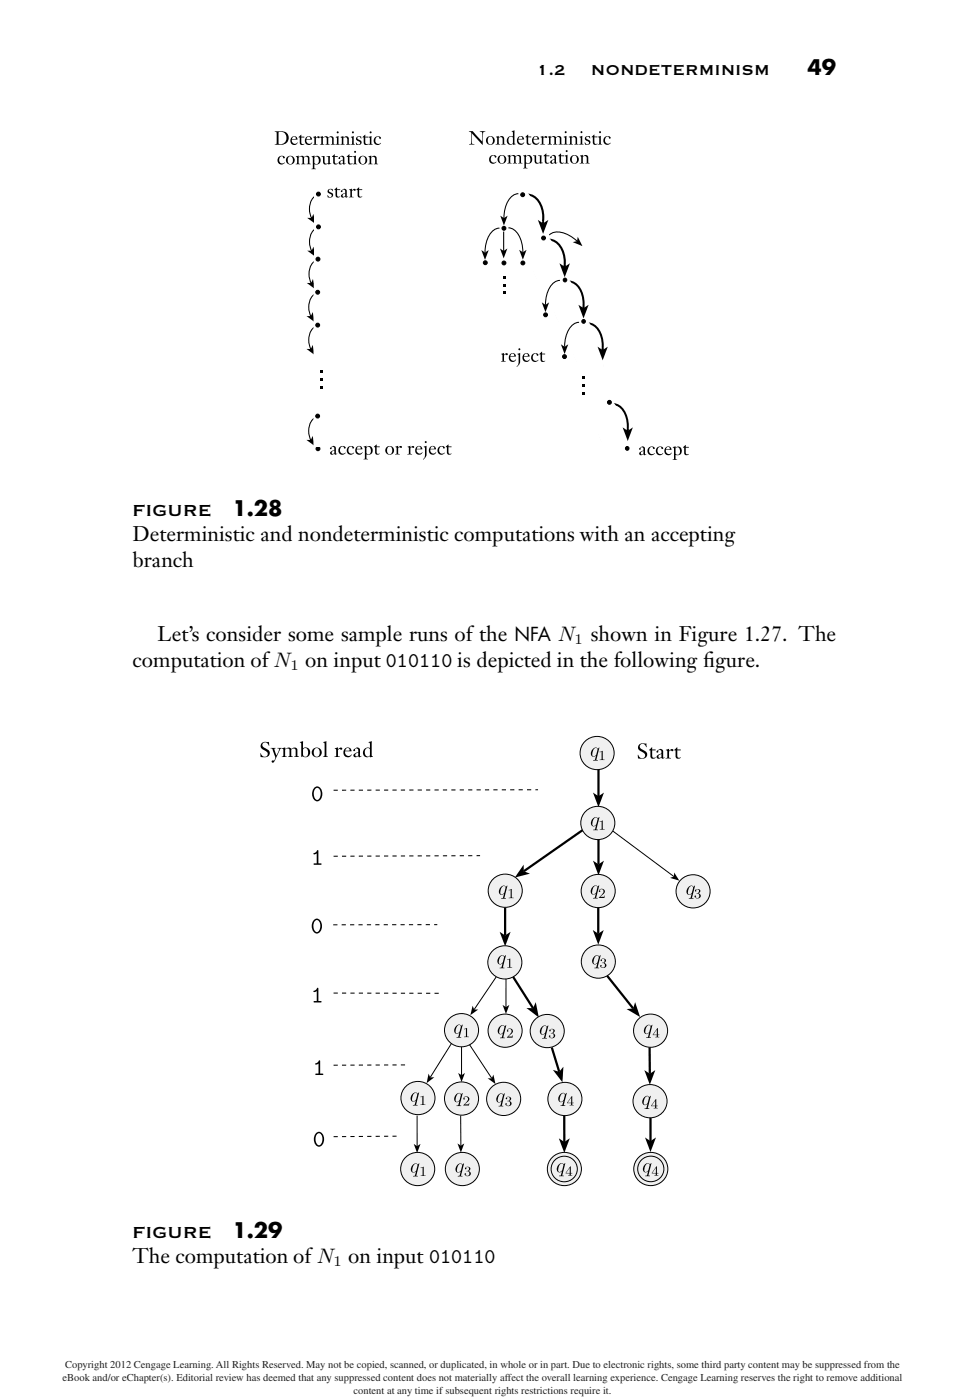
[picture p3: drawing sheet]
<svg xmlns="http://www.w3.org/2000/svg" width="162mm" height="235mm" viewBox="0 0 162 235" stroke-linecap="round" stroke-linejoin="round" font-family="sans-serif">
<path d="M52.2 36.5l.1 .1M52.6 33.1a1.16 1.16 0 0 1 1.2-.2 1.16 1.16 0 0 1 .7 1 2.91 2.91 0 0 1-.8 3.4 1.21 1.21 0 0 1-1.6-1.1 3.2 3.2 0 0 1 .5-3.1z" fill="none" stroke="#000" stroke-width=".18"/>
<path d="M51.5 36.6h.8l.3-.7 .4 1.7z" fill-rule="evenodd" fill="#000"/>
<path d="M52.8 32.7h2v4.9h-2z" fill="#fff"/>
<path d="M52.8 32.7h2v4.9h-2z" fill="none" stroke="#fff" stroke-width=".18"/>
<circle cx="53.4" cy="32.6" r=".32" fill="#000"/>
<g fill="none" stroke="#000" stroke-width=".18">
<path d="M52.6 38.6a1.16 1.16 0 0 1 1.2-.2 1.16 1.16 0 0 1 .7 1 2.91 2.91 0 0 1-.8 3.4 1.21 1.21 0 0 1-1.6-1.1 3.2 3.2 0 0 1 .5-3.1zM52.2 42l.1 .1"/>
<circle cx="53.4" cy="32.6" r=".32"/>
</g>
<path d="M51.6 42.1h.7l.3-.7 .4 1.7z" fill-rule="evenodd" fill="#000"/>
<path d="M52.8 38.2h2v4.9h-2z" fill="#fff"/>
<path d="M52.8 38.2h2v4.9h-2z" fill="none" stroke="#fff" stroke-width=".18"/>
<circle cx="53.4" cy="38.1" r=".32" fill="#000"/>
<g fill="none" stroke="#000" stroke-width=".18">
<path d="M52.2 47.4v.1M52.5 44a1.16 1.16 0 0 1 1.2-.1 1.16 1.16 0 0 1 .8 1 2.91 2.91 0 0 1-.9 3.3 1.21 1.21 0 0 1-1.6-1.1 3.2 3.2 0 0 1 .5-3.1z"/>
<circle cx="53.4" cy="38.1" r=".32"/>
</g>
<path d="M51.5 47.5h.7l.3-.7 .4 1.7z" fill-rule="evenodd" fill="#000"/>
<path d="M52.7 43.6h2.1v5h-2.1z" fill="#fff"/>
<path d="M52.7 43.6h2.1v5h-2.1z" fill="none" stroke="#fff" stroke-width=".18"/>
<g fill="#000">
<path d="M46.8 26.3a.66 .66 0 0 1 1 .1l-.3 .1-.1-.2a.56 .56 0 0 0-.5 .7 .56 .56 0 0 0 .8 .3h.1a.68 .68 0 0 1-1 .2 .68 .68 0 0 1-.2-.9zM49.6 26.3l.5-.2v.2h.2a.52 .52 0 0 1 .7 0l.5-.2 .3 .2 .1 1.1 .3 .2h-.8l.3-.2v-.9l-.1-.2h-.3l-.3 .2v1l.3 .1h-.8l.3-.2-.1-1a.4 .4 0 0 0-.6 .1v1l.2 .1h-.7a.39 .39 0 0 0 .3-.6l-.1-.6zM53.9 26.2h.6v1.1a.35 .35 0 0 0 .6 0l-.1-1-.2-.1h.6l-.1 1.2 .3 .1-.5 .1v-.2l-.2 .1a.47 .47 0 0 1-.7-.1v-1zM55.7 26.3l.4-.4 .1 .3h.5l-.1 .2-.4-.1v1l.1 .1h.4v.1a.44 .44 0 0 1-.5 .1 .44 .44 0 0 1-.3-.4v-.8zM58.2 26.3l.4-.4v.3h.5v.2l-.5-.1 .1 1v.1h.4v.1a.44 .44 0 0 1-.4 .1 .44 .44 0 0 1-.3-.4v-.8zM61.8 26.3l.5-.2v.3l.2-.1a.49 .49 0 0 1 .6 0l.1 1.1 .2 .2h-.7l.2-.2v-.9l-.1-.1-.2-.1-.3 .2v1l.2 .1h-.7l.2-.3v-.8zM57 75a.66 .66 0 0 1 1 .1l-.3 .1v-.2a.56 .56 0 0 0-.6 .7 .56 .56 0 0 0 .8 .3h.1a.68 .68 0 0 1-1 .2 .68 .68 0 0 1-.2-.9zM58.4 75a.66 .66 0 0 1 1 .1l-.2 .1-.1-.2a.56 .56 0 0 0-.6 .7 .56 .56 0 0 0 .8 .3h.1a.68 .68 0 0 1-.9 .2 .68 .68 0 0 1-.3-.9zM62.8 75l.4-.4v.3h.5l-.1 .2-.4-.1v1l.1 .1h.4v.1a.44 .44 0 0 1-.5 .1 .44 .44 0 0 1-.3-.4v-.8zM66.3 75l.5-.2v.3l.4-.3 .2 .2-.1 .2a.27 .27 0 0 0-.3-.1 .27 .27 0 0 0-.2 .2v.8l.3 .2h-.8l.2-.3v-.8zM68.4 75l.5-.2v.3l.4-.3 .2 .2-.2 .2a.27 .27 0 0 0-.2-.1 .27 .27 0 0 0-.2 .2v.8l.2 .2h-.7l.2-.3v-.8zM73.6 75a.66 .66 0 0 1 1 .1l-.2 .1-.1-.2a.56 .56 0 0 0-.6 .7 .56 .56 0 0 0 .8 .3h.1a.68 .68 0 0 1-.9 .2 .68 .68 0 0 1-.2-.9z"/>
<path d="M74.8 75l.4-.4v.3h.6l-.1 .2-.5-.1 .1 1v.1h.4v.1a.44 .44 0 0 1-.4 .1 .44 .44 0 0 1-.3-.4v-.8z"/>
<path d="M48.5 26.3a.55 .55 0 0 1 .6 .2 .55 .55 0 0 1 0 .6 .45 .45 0 0 1-.5 .4 .45 .45 0 0 1-.3-.6zM48 26.9a.75 .75 0 0 0 1.5 0 .75 .75 0 0 0-1.5 0z"/>
<path d="M52.8 26.4l.1-.1a.64 .64 0 0 1 .6 .4 .64 .64 0 0 1-.1 .7l-.3 .1-.3-.1zM52.3 26.3l.2 .1v1.7l-.2 .3h.7l-.2-.1-.1-.7a.73 .73 0 0 0 1.1-.5 .73 .73 0 0 0-.8-.9l-.3 .1v-.2z"/>
<path d="M57.2 27.1l.3-.2v.4l-.3 .2a.25 .25 0 0 1 0-.4zM56.8 26.5v.1h.3a.25 .25 0 0 1 .1-.3 .25 .25 0 0 1 .3 .2v.3l-.6 .4v.4h.3l.3-.2 .2 .2 .3-.2h-.2v-.9l-.3-.3a.65 .65 0 0 0-.7 .3z"/>
<path d="M59.2 26.3l.5-.2v1.4l.2 .1h-.7l.2-.3 .1-.8zM59.4 25.5a.2 .2 0 0 1 .4 0 .2 .2 0 0 1-.4 0z"/>
<path d="M60.6 26.3l.3-.1a.71 .71 0 0 1 .4 .7 .71 .71 0 0 1-.4 .6 .75 .75 0 0 1-.3-1.2zM60.1 26.9a.75 .75 0 0 0 1.5 0 .75 .75 0 0 0-1.5 0z"/>
<path d="M55.8 75.8l.3-.2v.4l-.3 .2a.25 .25 0 0 1 0-.4zM55.4 75.2v.1h.2a.25 .25 0 0 1 .2-.3 .25 .25 0 0 1 .3 .2v.3l-.7 .4 .1 .4h.3l.3-.2 .2 .2 .3-.2-.2 .1v-1l-.3-.3a.65 .65 0 0 0-.7 .3z"/>
<path d="M60.1 75l.3-.1 .1 .4h-.6zM59.8 75a.7 .7 0 0 0 0 1.1 .7 .7 0 0 0 1-.2 .54 .54 0 0 1-.7 .2 .54 .54 0 0 1-.2-.7h.9l-.1-.3a.59 .59 0 0 0-.9-.1z"/>
<path d="M61.5 75.1l.2-.1a.64 .64 0 0 1 .6 .4 .64 .64 0 0 1-.2 .7l-.2 .1-.4-.1zM61 75l.2 .1v1.7l-.2 .3h.8l-.3-.1v-.7a.73 .73 0 0 0 1-.5 .73 .73 0 0 0-.7-.9l-.3 .1v-.2z"/>
<path d="M65.2 75a.55 .55 0 0 1 .6 .2 .55 .55 0 0 1 0 .6 .45 .45 0 0 1-.6 .4 .45 .45 0 0 1-.3-.6zM64.6 75.6a.75 .75 0 0 0 1.5 0 .75 .75 0 0 0-1.5 0z"/>
<path d="M70.1 75l.3-.1 .1 .4h-.6zM69.9 75a.7 .7 0 0 0-.1 1.1 .7 .7 0 0 0 1.1-.2 .54 .54 0 0 1-.7 .2 .54 .54 0 0 1-.3-.7h1l-.1-.3a.59 .59 0 0 0-.9-.1z"/>
<path d="M71.1 75l.5-.2v.2a2.07 2.07 0 0 1-.5 2.1h-.1l.1-.2a2.18 2.18 0 0 0 .2-1.7zM71.3 74.2a.17 .17 0 0 1 .3 0 .17 .17 0 0 1-.3 0z"/>
<path d="M72.4 75l.3-.1 .1 .4h-.6zM72.2 75a.7 .7 0 0 0-.1 1.1 .7 .7 0 0 0 1.1-.2 .54 .54 0 0 1-.7 .2 .54 .54 0 0 1-.3-.7h1l-.1-.3a.59 .59 0 0 0-.9-.1z"/>
<circle cx="53.4" cy="43.5" r=".32"/>
</g>
<circle cx="53.4" cy="43.5" r=".32" fill="none" stroke="#000" stroke-width=".18"/>
<path d="M90.7 40.9a2.18 2.18 0 0 1 3.6 1 4.7 4.7 0 0 1-1.1 5.6 2.2 2.2 0 0 1-3.2-1.4 4.9 4.9 0 0 1 .7-5.2z" fill="none" stroke="#000" stroke-width=".35"/>
<path d="M89.1 38.9a1.42 1.42 0 0 1 1.9 .1 11.8 11.8 0 0 1 3.8 9.9 1.41 1.41 0 0 1-.9 1.2 1.41 1.41 0 0 1-1.5-.3 11.8 11.8 0 0 1-3.8-9.9z" fill="#fff"/>
<path d="M89.1 38.9a1.42 1.42 0 0 1 1.9 .1 11.8 11.8 0 0 1 3.8 9.9 1.41 1.41 0 0 1-.9 1.2 1.41 1.41 0 0 1-1.5-.3 11.8 11.8 0 0 1-3.8-9.9z" fill="none" stroke="#fff" stroke-width=".18"/>
<path d="M94 48.1a1.92 1.92 0 0 1 1.9-.8 1.92 1.92 0 0 1 1.5 1.3 4.9 4.9 0 0 1-.8 5.7 1.94 1.94 0 0 1-3-1 5.2 5.2 0 0 1 .4-5.2z" fill="none" stroke="#000" stroke-width=".34"/>
<path d="M92.7 46a1.27 1.27 0 0 1 1.7 0 12.1 12.1 0 0 1 3.7 9.1 1.8 1.8 0 0 1-1.4 2 4.9 4.9 0 0 1-3-2.9 11.8 11.8 0 0 1-1.5-7.3z" fill="#fff"/>
<path d="M92.7 46a1.27 1.27 0 0 1 1.7 0 12.1 12.1 0 0 1 3.7 9.1 1.8 1.8 0 0 1-1.4 2 4.9 4.9 0 0 1-3-2.9 11.8 11.8 0 0 1-1.5-7.3z" fill="none" stroke="#fff" stroke-width=".17"/>
<g fill="#000">
<circle cx="94.8" cy="47" r=".31"/>
<circle cx="97.9" cy="53.8" r=".32"/>
</g>
<circle cx="94.8" cy="47" r=".31" fill="none" stroke="#000" stroke-width=".17"/>
<circle cx="97.9" cy="53.8" r=".32" fill="none" stroke="#000" stroke-width=".18"/>
<path d="M101.4 68.6a1.92 1.92 0 0 1 1.9-.7 1.92 1.92 0 0 1 1.5 1.3 4.9 4.9 0 0 1-.8 5.7 1.94 1.94 0 0 1-3-1 5.2 5.2 0 0 1 .4-5.3z" fill="none" stroke="#000" stroke-width=".34"/>
<path d="M100.1 66.5a1.27 1.27 0 0 1 1.8 .1 12.1 12.1 0 0 1 3.6 9.1 1.8 1.8 0 0 1-1.4 1.9 4.9 4.9 0 0 1-2.9-2.9 11.8 11.8 0 0 1-1.6-7.2z" fill="#fff"/>
<path d="M100.1 66.5a1.27 1.27 0 0 1 1.8 .1 12.1 12.1 0 0 1 3.6 9.1 1.8 1.8 0 0 1-1.4 1.9 4.9 4.9 0 0 1-2.9-2.9 11.8 11.8 0 0 1-1.6-7.2z" fill="none" stroke="#fff" stroke-width=".17"/>
<path d="M105.3 72v.3" fill="none" stroke="#000" stroke-width=".34"/>
<path d="M104.5 71.7l.8 .6 .9-.6-.9 2.3z" fill-rule="evenodd" fill="#000"/>
<g fill="#000">
<path d="M78.7 22h.6l1.6 1.8v-1.5l-.4-.3h.9l-.3 .2v.2l-.1 1.9-1.8-1.9v1.6l.4 .3h-.9l.4-.3v-1.5l-.1-.3zM82.3 26.2a.66 .66 0 0 1 1 .1l-.3 .1v-.3a.56 .56 0 0 0-.6 .7 .56 .56 0 0 0 .8 .4l.1-.1a.68 .68 0 0 1-1 .3 .68 .68 0 0 1-.2-1zM83.2 23l.5-.2v.3l.2-.2a.49 .49 0 0 1 .6 .1l.1 1.1 .2 .2h-.7l.2-.2v-.9l-.1-.1-.2-.1-.3 .2v.9l.2 .2h-.7l.2-.3v-.8zM85.2 26.1l.4-.1v.2l.2-.1a.52 .52 0 0 1 .7 .1l.5-.2 .3 .1 .1 1.1 .3 .2h-.8l.3-.2v-.8l-.1-.2h-.3l-.3 .1v1l.3 .1h-.8l.3-.2-.1-.9a.4 .4 0 0 0-.6 0v1l.3 .1h-.8a.39 .39 0 0 0 .3-.6l-.1-.5zM88.2 23l.4-.4v.3h.5v.2l-.5-.1v1l.1 .1h.4v.1a.44 .44 0 0 1-.5 .1 .44 .44 0 0 1-.2-.4v-.8zM89.4 26.1h.6v1.1a.35 .35 0 0 0 .6 0l-.1-1-.2-.1h.6v1.2l.2 .1-.5 .1v-.2l-.2 .1a.47 .47 0 0 1-.7-.2v-.9zM90.7 23l.5-.2v.3l.4-.3 .2 .2-.1 .2a.27 .27 0 0 0-.3-.1 .27 .27 0 0 0-.2 .2v.8l.2 .2h-.7l.2-.3v-.8zM91.2 26.1l.4-.4 .1 .4h.5l-.1 .1h-.4v.9l.1 .2h.4v.1a.44 .44 0 0 1-.5 .1 .44 .44 0 0 1-.3-.4v-.8zM91.9 23l.5-.2v.2h.1a.52 .52 0 0 1 .8 0l.5-.2 .3 .2 .1 1.1 .2 .2h-.7l.2-.2v-.9l-.1-.2h-.2l-.3 .2v.9l.2 .2h-.7l.2-.2v-1a.4 .4 0 0 0-.6 .1v.9l.2 .2h-.7a.39 .39 0 0 0 .2-.6v-.6zM93.7 26.1l.4-.4v.4h.6l-.1 .1h-.5l.1 .9v.2h.4v.1a.44 .44 0 0 1-.4 .1 .44 .44 0 0 1-.3-.4v-.8zM95.5 23l.4-.2v.3l.2-.2a.49 .49 0 0 1 .6 .1l.1 1.1 .2 .2h-.6l.2-.2v-.9l-.1-.1-.3-.1-.3 .2v.9l.3 .2h-.8l.3-.3v-.8zM97.3 26.1l.5-.1v.2l.2-.1a.49 .49 0 0 1 .6 .1l.1 1 .2 .2h-.7l.3-.2-.1-.8-.1-.2h-.2l-.3 .1v1l.2 .1h-.7l.2-.2v-.8z"/>
<path d="M98.2 23l.2-.1h.6v.3h-.1a.34 .34 0 0 0-.5-.2v.3l.6 .3v.5l-.1 .1-.7 .1v-.4a.39 .39 0 0 0 .6 .2l-.1-.3a.53 .53 0 0 1-.5-.8zM99.3 23l.4-.4v.3h.5v.2l-.5-.1 .1 1v.1h.4v.1a.44 .44 0 0 1-.4 .1 .44 .44 0 0 1-.3-.4v-.8zM101.4 23a.66 .66 0 0 1 1.1 .1l-.3 .1-.1-.2a.56 .56 0 0 0-.6 .7 .56 .56 0 0 0 .9 .3h.1a.68 .68 0 0 1-1 .2 .68 .68 0 0 1-.2-.9zM108.8 75.1a.66 .66 0 0 1 1.1 .1l-.3 .1-.1-.2a.56 .56 0 0 0-.6 .7 .56 .56 0 0 0 .9 .3h.1a.68 .68 0 0 1-1 .2 .68 .68 0 0 1-.2-.9zM110.3 75.1a.66 .66 0 0 1 1 .1l-.3 .1-.1-.2a.56 .56 0 0 0-.6 .7 .56 .56 0 0 0 .9 .3h.1a.68 .68 0 0 1-1 .2 .68 .68 0 0 1-.2-.9zM114.6 75.1l.4-.4 .1 .3h.5l-.1 .1h-.4v1l.1 .1h.4v.1a.44 .44 0 0 1-.5 .1 .44 .44 0 0 1-.3-.4v-.8z"/>
<path d="M82 23l.3-.1a.71 .71 0 0 1 .4 .7 .71 .71 0 0 1-.4 .6 .75 .75 0 0 1-.3-1.2zM81.5 23.6a.75 .75 0 0 0 1.5 0 .75 .75 0 0 0-1.5 0z"/>
<path d="M84 26.2l.2-.1a.71 .71 0 0 1 .5 .6 .71 .71 0 0 1-.5 .7 .75 .75 0 0 1-.2-1.2zM83.5 26.8a.75 .75 0 0 0 1.5 0 .75 .75 0 0 0-1.5 0z"/>
<path d="M85.5 23h.5l.1 .2-.1 .9-.4 .1a.75 .75 0 0 1-.1-1.2zM85.9 22l.2 .2v.7a.72 .72 0 0 0-1.1 .6 .72 .72 0 0 0 1 .7l.1-.1v.2l.4-.1-.2-.2v-2.1z"/>
<path d="M87.2 23l.3-.1 .1 .4h-.6zM86.9 23a.7 .7 0 0 0 0 1.1 .7 .7 0 0 0 1.1-.2 .54 .54 0 0 1-.7 .2 .54 .54 0 0 1-.3-.7h.9v-.3a.59 .59 0 0 0-1-.1z"/>
<path d="M88.3 26.3l.1-.1a.64 .64 0 0 1 .6 .4 .64 .64 0 0 1-.1 .7l-.3 .1-.3-.1zM87.8 26.1l.2 .2v1.7l-.2 .3h.7l-.2-.1v-.8a.73 .73 0 0 0 1-.5 .73 .73 0 0 0-.8-.9l-.2 .2-.1-.2z"/>
<path d="M89.7 23l.3-.1 .1 .4h-.6zM89.5 23a.7 .7 0 0 0-.1 1.1 .7 .7 0 0 0 1.1-.2 .54 .54 0 0 1-.7 .2 .54 .54 0 0 1-.3-.7h1l-.1-.3a.59 .59 0 0 0-.9-.1z"/>
<path d="M92.7 26.9l.3-.1v.4l-.3 .2a.25 .25 0 0 1 0-.5zM92.3 26.3v.2h.3a.25 .25 0 0 1 .1-.3 .25 .25 0 0 1 .3 .2v.3l-.6 .3v.4l.3 .1 .3-.2 .2 .2 .3-.2h-.2v-.9l-.3-.4a.65 .65 0 0 0-.7 .3z"/>
<path d="M94.6 23l.5-.2v1.3l.2 .2h-.8l.3-.3v-.8zM94.8 22.2a.17 .17 0 0 1 .3 0 .17 .17 0 0 1-.3 0z"/>
<path d="M94.8 26.1l.4-.1v1.3l.2 .1h-.7l.3-.2v-.8zM94.9 25.4a.2 .2 0 0 1 .4 0 .2 .2 0 0 1-.4 0z"/>
<path d="M96.2 26.2a.55 .55 0 0 1 .6 .1 .55 .55 0 0 1 0 .7 .45 .45 0 0 1-.6 .4 .45 .45 0 0 1-.3-.7zM95.6 26.8a.75 .75 0 0 0 1.5 0 .75 .75 0 0 0-1.5 0z"/>
<path d="M97.2 23l.5-.2v1.3l.2 .2h-.7l.2-.3v-.8zM97.4 22.2a.17 .17 0 0 1 .3 0 .17 .17 0 0 1-.3 0z"/>
<path d="M100.3 23l.5-.2v1.3l.2 .2h-.7l.2-.3 .1-.8zM100.5 22.2a.2 .2 0 0 1 .4 0 .2 .2 0 0 1-.4 0z"/>
<path d="M107.6 75.8l.4-.1v.4l-.3 .2a.25 .25 0 0 1-.1-.5zM107.3 75.2v.2h.2a.25 .25 0 0 1 .2-.3 .25 .25 0 0 1 .3 .2v.3l-.7 .4 .1 .3 .3 .1 .3-.2 .1 .2 .4-.2h-.3v-.9l-.2-.4a.65 .65 0 0 0-.7 .3z"/>
<path d="M111.9 75.1l.3-.1 .2 .4h-.6zM111.7 75.1a.7 .7 0 0 0 0 1.1 .7 .7 0 0 0 1-.2 .54 .54 0 0 1-.7 .1 .54 .54 0 0 1-.3-.6h1l-.1-.3a.59 .59 0 0 0-.9-.1z"/>
<path d="M113.4 75.2l.1-.1a.64 .64 0 0 1 .6 .4 .64 .64 0 0 1-.1 .7l-.3 .1-.3-.1zM112.9 75l.2 .2v1.7l-.2 .3h.7l-.2-.1v-.8a.73 .73 0 0 0 1-.5 .73 .73 0 0 0-.8-.8l-.2 .1-.1-.2z"/>
<circle cx="100.8" cy="61.4" r=".32"/>
<circle cx="105.3" cy="75.2" r=".31"/>
</g>
<circle cx="105.3" cy="75.2" r=".31" fill="none" stroke="#000" stroke-width=".17"/>
<circle cx="100.8" cy="61.4" r=".32" fill="none" stroke="#000" stroke-width=".18"/>
<path d="M87.1 33.3a2.18 2.18 0 0 1 3.6 1 4.7 4.7 0 0 1-1.1 5.6 2.2 2.2 0 0 1-3.2-1.3 4.9 4.9 0 0 1 .7-5.3z" fill="none" stroke="#000" stroke-width=".35"/>
<path d="M85.5 31.4a1.42 1.42 0 0 1 1.9 0 11.8 11.8 0 0 1 3.8 10 1.41 1.41 0 0 1-.9 1.2 1.41 1.41 0 0 1-1.5-.3 11.8 11.8 0 0 1-3.8-9.9z" fill="#fff"/>
<path d="M85.5 31.4a1.42 1.42 0 0 1 1.9 0 11.8 11.8 0 0 1 3.8 10 1.41 1.41 0 0 1-.9 1.2 1.41 1.41 0 0 1-1.5-.3 11.8 11.8 0 0 1-3.8-9.9z" fill="none" stroke="#fff" stroke-width=".18"/>
<path d="M91.1 37.2v.3" fill="none" stroke="#000" stroke-width=".35"/>
<g fill="#000">
<path d="M83.9 36.2l.7 .4 .6-.4-.6 1.6z" fill-rule="evenodd"/>
<path d="M90.2 36.9l.9 .6 .9-.6-.9 2.4z" fill-rule="evenodd"/>
<path d="M90.9 50.7l.6 .5 .6-.5-.6 1.7z" fill-rule="evenodd"/>
<path d="M96.9 39.7l.8 1.6-1.6-.7 .7-.1z" fill-rule="evenodd"/>
</g>
<g fill="#000">
<path d="M55 31.9l.2-.2h.6l.1 .4-.1-.1a.34 .34 0 0 0-.5-.2l-.1 .3 .6 .4 .1 .4-.2 .2h-.7v-.3a.39 .39 0 0 0 .6 .1v-.3a.53 .53 0 0 1-.6-.7zM56.1 31.8l.4-.4 .1 .4h.5l-.1 .1h-.4v.9l.1 .2 .4-.1-.1 .1a.44 .44 0 0 1-.4 .1 .44 .44 0 0 1-.3-.3v-.9zM58.6 31.8l.4-.2v.4l.5-.3 .2 .2-.2 .1a.27 .27 0 0 0-.2-.1 .27 .27 0 0 0-.3 .2l.1 .9 .2 .1h-.7l.2-.2v-.8zM59.8 31.8l.4-.4 .1 .4h.5l-.1 .1h-.4v.9l.1 .2 .4-.1-.1 .1a.44 .44 0 0 1-.4 .1 .44 .44 0 0 1-.3-.3v-.9zM84.5 46.4h.4v.4h-.4zM84.5 47.6h.4v.5h-.4zM84.5 48.9h.4v.5h-.4z"/>
<path d="M57.6 32.6l.3-.1v.4l-.3 .1a.25 .25 0 0 1 0-.4zM57.2 32v.2h.2a.25 .25 0 0 1 .2-.4 .25 .25 0 0 1 .3 .3v.3l-.6 .3v.4h.3l.3-.1 .2 .2 .3-.2h-.2v-1l-.3-.3a.65 .65 0 0 0-.7 .3z"/>
<circle cx="87.7" cy="32.7" r=".32"/>
<circle cx="91.2" cy="39.9" r=".32"/>
</g>
<g fill="none" stroke="#000" stroke-width=".18">
<path d="M87 32.5a2.81 2.81 0 0 0-2.2 2.5l-.2 1.6M92.2 39.4a2.81 2.81 0 0 1 3.3 .1l1.3 1M94 47.1a2.81 2.81 0 0 0-2.3 2.5l-.2 1.6"/>
<circle cx="87.7" cy="32.7" r=".32"/>
<circle cx="91.2" cy="39.9" r=".32"/>
</g>
<path d="M97.2 55.1a1.92 1.92 0 0 1 1.9-.8 1.92 1.92 0 0 1 1.5 1.4 4.9 4.9 0 0 1-.8 5.6 1.94 1.94 0 0 1-3-1 5.2 5.2 0 0 1 .4-5.2z" fill="none" stroke="#000" stroke-width=".34"/>
<path d="M95.9 53a1.27 1.27 0 0 1 1.7 .1 12.1 12.1 0 0 1 3.7 9 1.8 1.8 0 0 1-1.4 2 4.9 4.9 0 0 1-3-2.9 11.8 11.8 0 0 1-1.5-7.2z" fill="#fff"/>
<path d="M95.9 53a1.27 1.27 0 0 1 1.7 .1 12.1 12.1 0 0 1 3.7 9 1.8 1.8 0 0 1-1.4 2 4.9 4.9 0 0 1-3-2.9 11.8 11.8 0 0 1-1.5-7.2z" fill="none" stroke="#fff" stroke-width=".17"/>
<path d="M101.1 58.5v.3" fill="none" stroke="#000" stroke-width=".34"/>
<g fill="#000">
<path d="M51.4 53l.8 .1 .3-.7 .3 1.7z" fill-rule="evenodd"/>
<path d="M94.1 57.8l.6 .4 .7-.4-.7 1.6z" fill-rule="evenodd"/>
<path d="M100.3 58.2l.8 .6 .9-.6-.9 2.3z" fill-rule="evenodd"/>
</g>
<circle cx="97.9" cy="53.9" r=".31" fill="#000"/>
<circle cx="97.9" cy="53.9" r=".31" fill="none" stroke="#000" stroke-width=".17"/>
<path d="M52.1 53l.1 .1M52.5 49.6a1.16 1.16 0 0 1 1.2-.2 1.16 1.16 0 0 1 .7 1 2.91 2.91 0 0 1-.8 3.3 1.21 1.21 0 0 1-1.6-1 3.2 3.2 0 0 1 .5-3.1zM97.2 54.1a2.81 2.81 0 0 0-2.3 2.5l-.2 1.6" fill="none" stroke="#000" stroke-width=".18"/>
<path d="M52.7 49.2h2v4.9h-2z" fill="#fff"/>
<path d="M52.7 49.2h2v4.9h-2z" fill="none" stroke="#fff" stroke-width=".18"/>
<g fill="#000">
<path d="M53.7 62.2h.5v.4h-.5zM53.7 63.4h.5v.5h-.5zM53.7 64.7h.5v.5h-.5z"/>
<circle cx="53.3" cy="49" r=".32"/>
</g>
<g fill="none" stroke="#000" stroke-width=".18">
<path d="M52.1 58.5l.1 .1M52.5 55.1a1.16 1.16 0 0 1 1.2-.2 1.16 1.16 0 0 1 .7 1 2.91 2.91 0 0 1-.8 3.4 1.21 1.21 0 0 1-1.6-1.1 3.2 3.2 0 0 1 .5-3.1z"/>
<circle cx="53.3" cy="49" r=".32"/>
</g>
<path d="M51.4 58.6h.8l.3-.7 .3 1.7z" fill-rule="evenodd" fill="#000"/>
<path d="M52.7 54.7h2v4.9h-2z" fill="#fff"/>
<path d="M52.7 54.7h2v4.9h-2z" fill="none" stroke="#fff" stroke-width=".18"/>
<g fill="#000">
<circle cx="53.3" cy="54.6" r=".32"/>
<circle cx="53.4" cy="75.3" r=".32"/>
</g>
<g fill="none" stroke="#000" stroke-width=".18">
<path d="M52.1 73.8h.1M52.5 70.4a1.16 1.16 0 0 1 1.2-.2 1.16 1.16 0 0 1 .7 1 2.91 2.91 0 0 1-.8 3.3 1.21 1.21 0 0 1-1.6-1 3.2 3.2 0 0 1 .5-3.1z"/>
<circle cx="53.3" cy="54.6" r=".32"/>
<circle cx="53.4" cy="75.3" r=".32"/>
</g>
<path d="M51.4 73.8h.8l.3-.6 .3 1.7z" fill-rule="evenodd" fill="#000"/>
<path d="M52.7 70h2v4.9h-2z" fill="#fff"/>
<path d="M52.7 70h2v4.9h-2z" fill="none" stroke="#fff" stroke-width=".18"/>
<g fill="#000">
<path d="M50.1 23l.4-.4 .1 .3 .5 .1-.1 .1h-.4v.9l.1 .1h.4l-.1 .1a.44 .44 0 0 1-.4 .1 .44 .44 0 0 1-.3-.4v-.8zM52.5 23l.5-.2v.3l.4-.2 .3 .1-.2 .2a.27 .27 0 0 0-.3-.1 .27 .27 0 0 0-.2 .2v.9l.3 .1h-.8l.3-.2v-.9zM53.7 23l.5-.2v.3l.1-.1a.52 .52 0 0 1 .8 .1l.5-.2 .3 .1 .1 1.1 .2 .2h-.7l.2-.2v-.8l-.1-.2-.2-.1-.3 .2v1l.2 .1h-.7l.2-.2v-1a.4 .4 0 0 0-.6 .1v1l.2 .1h-.7a.39 .39 0 0 0 .2-.6v-.6zM57.1 23l.5-.2v.3l.2-.1a.49 .49 0 0 1 .6 0l.1 1.1 .2 .2h-.6l.2-.2v-.8l-.1-.2-.3-.1-.3 .2v1l.2 .1h-.7l.2-.2 .1-.9zM59.8 23.1l.2-.2h.6v.3h-.1a.34 .34 0 0 0-.5-.2v.3l.6 .3v.5l-.1 .2h-.7v-.4a.39 .39 0 0 0 .6 .2l-.1-.3a.53 .53 0 0 1-.5-.7zM60.8 23l.5-.4v.3l.5 .1-.1 .1h-.4v.9l.1 .1h.4v.1a.44 .44 0 0 1-.5 .1 .44 .44 0 0 1-.3-.4v-.8zM62.9 23.1a.66 .66 0 0 1 1 .1l-.2 .1-.1-.3a.56 .56 0 0 0-.6 .7 .56 .56 0 0 0 .8 .3h.1a.68 .68 0 0 1-.9 .3 .68 .68 0 0 1-.2-1zM84.1 59.4l.5-.2v.3l.4-.2 .2 .1-.1 .2a.27 .27 0 0 0-.3-.1 .27 .27 0 0 0-.2 .2v.9l.3 .1h-.8l.2-.2v-.8zM89.3 59.5a.66 .66 0 0 1 1.1 .1l-.3 .1-.1-.3a.56 .56 0 0 0-.6 .7 .56 .56 0 0 0 .9 .3 .68 .68 0 0 1-.9 .3 .68 .68 0 0 1-.2-1zM90.5 59.4l.4-.4 .1 .3 .5 .1-.1 .1h-.4v.9l.1 .2 .4-.1-.1 .1a.44 .44 0 0 1-.4 .1 .44 .44 0 0 1-.3-.4v-.8zM97.7 63.2h.4v.4h-.4zM97.7 64.5h.4v.4h-.4z"/>
<path d="M97.7 65.8h.4v.4h-.4z"/>
<path d="M46.8 22.2a1.03 1.03 0 0 1 1.3 .9 1.03 1.03 0 0 1-1.3 1.1zM46.1 22l.3 .2v1.4a.47 .47 0 0 1-.3 .7h.1a3.1 3.1 0 0 0 1.9-.3 1.17 1.17 0 0 0 .2-1.5 1.17 1.17 0 0 0-1.4-.5z"/>
<path d="M49.2 23h.3l.1 .3h-.6zM48.9 23.1a.7 .7 0 0 0 0 1 .7 .7 0 0 0 1.1-.2h-.1a.54 .54 0 0 1-.6 .2 .54 .54 0 0 1-.3-.7h.9l-.1-.3a.59 .59 0 0 0-.9 0z"/>
<path d="M51.6 23h.3l.1 .3h-.6zM51.3 23.1a.7 .7 0 0 0 0 1 .7 .7 0 0 0 1.1-.2 .54 .54 0 0 1-.7 .2 .54 .54 0 0 1-.3-.7h.9v-.3a.59 .59 0 0 0-1 0z"/>
<path d="M56.3 23l.5-.2v1.4l.2 .1h-.7l.2-.2v-.9zM56.5 22.2a.17 .17 0 0 1 .3 0 .17 .17 0 0 1-.3 0z"/>
<path d="M58.9 23l.5-.2v1.4l.2 .1h-.8l.3-.2v-.9zM59.1 22.2a.17 .17 0 0 1 .3 0 .17 .17 0 0 1-.3 0z"/>
<path d="M61.9 23l.4-.2v1.4l.2 .1h-.7l.3-.2v-.9zM62 22.2a.2 .2 0 0 1 .4 0 .2 .2 0 0 1-.4 0z"/>
<path d="M85.8 59.4h.3l.2 .3h-.6zM85.6 59.5a.7 .7 0 0 0-.1 1 .7 .7 0 0 0 1.1-.2 .54 .54 0 0 1-.7 .2 .54 .54 0 0 1-.3-.7h1l-.1-.3a.59 .59 0 0 0-.9 0z"/>
<path d="M86.8 59.4l.5-.2v.2a2.07 2.07 0 0 1-.5 2.1h-.1l.1-.1a2.18 2.18 0 0 0 .2-1.7zM87 58.6a.17 .17 0 0 1 .3 0 .17 .17 0 0 1-.3 0z"/>
<path d="M88.1 59.4h.3l.1 .3h-.6zM87.9 59.5a.7 .7 0 0 0-.1 1 .7 .7 0 0 0 1.1-.2 .54 .54 0 0 1-.7 .2 .54 .54 0 0 1-.3-.7h1l-.1-.3a.59 .59 0 0 0-.9 0z"/>
<circle cx="84.6" cy="38.3" r=".32"/>
<circle cx="81.4" cy="44.1" r=".32"/>
<circle cx="84.6" cy="44.1" r=".32"/>
<circle cx="87.7" cy="44.1" r=".32"/>
<circle cx="91.5" cy="52.8" r=".32"/>
<circle cx="94.7" cy="59.8" r=".32"/>
<circle cx="53.3" cy="69.8" r=".32"/>
<circle cx="102.3" cy="67.5" r=".32"/>
</g>
<g fill="none" stroke="#000" stroke-width=".18">
<path d="M83.8 38.3a2.81 2.81 0 0 0-2.2 2.5l-.2 1.6M84.5 38.9v3.2M85.3 38.2a2.81 2.81 0 0 1 2.2 2.5l.2 1.6"/>
<circle cx="84.6" cy="38.3" r=".32"/>
<circle cx="81.4" cy="44.1" r=".32"/>
<circle cx="84.6" cy="44.1" r=".32"/>
<circle cx="87.7" cy="44.1" r=".32"/>
<circle cx="91.5" cy="52.8" r=".32"/>
<circle cx="94.7" cy="59.8" r=".32"/>
<circle cx="53.3" cy="69.8" r=".32"/>
<circle cx="102.3" cy="67.5" r=".32"/>
</g>
<path d="M94.8 44.5v.3" fill="none" stroke="#000" stroke-width=".35"/>
<g fill="#000">
<path d="M80.8 42l.6 .4 .6-.4-.6 1.6z" fill-rule="evenodd"/>
<path d="M83.9 41.7l.6 .4 .6-.4-.6 1.7z" fill-rule="evenodd"/>
<path d="M87.1 41.9l.6 .4 .7-.4-.7 1.7z" fill-rule="evenodd"/>
<path d="M93.9 44.2l.9 .6 .8-.6-.8 2.3z" fill-rule="evenodd"/>
<path d="M97.1 51.1l.8 .6 .9-.6-.9 2.3z" fill-rule="evenodd"/>
</g>
<path d="M97.9 51.5v.2" fill="none" stroke="#000" stroke-width=".34"/>
<circle cx="94.8" cy="184.4" r="2.83" fill="#f0f0f0"/>
<circle cx="94.8" cy="184.4" r="2.83" fill="none" stroke="#000" stroke-width=".17"/>
<circle cx="109.1" cy="173" r="2.83" fill="#f0f0f0"/>
<circle cx="109.1" cy="173" r="2.83" fill="none" stroke="#000" stroke-width=".17"/>
<path d="M101.7 163.6l4.5 5.6" fill="none" stroke="#000" stroke-width=".38"/>
<path d="M105.1 169.3l1.1-.1 .4-1 .8 2.5z" fill-rule="evenodd" fill="#000"/>
<circle cx="100.4" cy="161.4" r="2.83" fill="#f0f0f0"/>
<circle cx="100.4" cy="161.4" r="2.83" fill="none" stroke="#000" stroke-width=".17"/>
<circle cx="100.2" cy="126.4" r="2.83" fill="#f0f0f0"/>
<circle cx="100.2" cy="126.4" r="2.83" fill="none" stroke="#000" stroke-width=".17"/>
<g fill="#000">
<path d="M43.9 124.7l.3-.1 .9-.1 .1 .6a.58 .58 0 0 0-.6-.5 .58 .58 0 0 0-.6 .4 .74 .74 0 0 0 .6 .6 .77 .77 0 0 1 .6 1 .77 .77 0 0 1-1 .5l-.5-.1v-.6a.76 .76 0 0 0 1.2 .4 .64 .64 0 0 0-.6-.9 .69 .69 0 0 1-.4-1.2zM45.4 125.5h.8l-.2 .2 .4 1.1 .1-.3a.8 .8 0 0 0 .3-.9l-.2-.1h.7l-.3 .3-.6 1.2a1.38 1.38 0 0 1-.6 1l-.2-.1v-.2a.51 .51 0 0 0 .6-.3 .51 .51 0 0 0-.1-.6l-.2-.4a.87 .87 0 0 0-.5-.9zM47.3 125.6l.5-.2v.3l.4-.2a.48 .48 0 0 1 .7 .2l.2-.1a.52 .52 0 0 1 .8 .3v.9l.3 .2h-.8l.2-.2v-.9l-.1-.2-.3-.1-.3 .2v1.1l.2 .1h-.8l.3-.2v-1a.46 .46 0 0 0-.8 0l.1 1.1 .2 .1h-.8a.44 .44 0 0 0 .3-.6l-.1-.7zM54.2 124.5l.6-.1v2.3v.2l.2 .1h-.8l.3-.1v-.4v-1.7zM56.2 125.6l.5-.2v.4a.44 .44 0 0 1 .7-.2l-.1 .2a.31 .31 0 0 0-.4-.1 .31 .31 0 0 0-.2 .2v1l.3 .1h-.8l.2-.2v-.9zM100.6 126.2l.5-.2v1.4l.4 .2h-.9l.3-.2v-1.2zM107.2 125l.3-.2 .9-.1 .1 .7a.58 .58 0 0 0-.5-.5 .58 .58 0 0 0-.7 .4 .74 .74 0 0 0 .7 .6 .77 .77 0 0 1 .6 1 .77 .77 0 0 1-1.1 .4h-.4l-.1-.6a.76 .76 0 0 0 1.2 .3 .64 .64 0 0 0-.6-.9 .69 .69 0 0 1-.4-1.1zM108.9 125.8l.5-.4v.4h.6l-.1 .1h-.5v1.1a.4 .4 0 0 0 .6 .1 .5 .5 0 0 1-.5 .2 .5 .5 0 0 1-.4-.4v-.9zM111.7 125.8l.6-.2v.4a.44 .44 0 0 1 .7-.1l-.2 .2a.31 .31 0 0 0-.3-.1 .31 .31 0 0 0-.2 .2v.9l.3 .2h-.9l.3-.3v-.9zM113.1 125.8l.5-.4v.4h.6l-.1 .1h-.5l.1 1.1a.4 .4 0 0 0 .5 .1h.1a.5 .5 0 0 1-.6 .2 .5 .5 0 0 1-.3-.4v-.9z"/>
<path d="M50.9 125.7l.1-.1a.66 .66 0 0 1 .7 .3 .66 .66 0 0 1 0 .6 .43 .43 0 0 1-.3 .5 .43 .43 0 0 1-.5-.2zM50.3 124.5l.2 .3v2.2h.2a.82 .82 0 0 0 1.3-.6 .82 .82 0 0 0-1.2-.8l.1-1.2z"/>
<path d="M52.9 125.6a.62 .62 0 0 1 .7 .2 .62 .62 0 0 1 0 .7 .51 .51 0 0 1-.6 .5 .51 .51 0 0 1-.4-.7zM52.3 126.3a.85 .85 0 0 0 1.7 0 .85 .85 0 0 0-1.7 0z"/>
<path d="M58.1 125.6h.4l.1 .1v.3h-.7zM57.8 125.7a.78 .78 0 0 0 0 1.2 .78 .78 0 0 0 1.2-.3 .62 .62 0 0 1-.8 .2 .62 .62 0 0 1-.3-.7h1.1l-.1-.4a.68 .68 0 0 0-1.1 0z"/>
<path d="M59.7 126.5l.4-.2v.5l-.3 .1a.27 .27 0 0 1-.1-.4zM59.4 125.8l-.1 .1 .1 .2 .2-.1 .1-.3a.29 .29 0 0 1 .4 .2v.3a.85 .85 0 0 0-.8 .6v.1a.49 .49 0 0 0 .8 0l.2 .2 .4-.2-.3-.1v-1a.44 .44 0 0 0-.6-.3z"/>
<path d="M61.5 125.6l.2-.1 .4 .2v1a.38 .38 0 0 1-.3 .3 .38 .38 0 0 1-.4-.1 .96 .96 0 0 1 .1-1.3zM61.8 124.5l.3 .3v.7a.81 .81 0 0 0-1.2 .7 .81 .81 0 0 0 1 .8l.2-.1v.2l.5-.2-.2-.2v-2.3z"/>
<path d="M99.7 125.7l.3-.2 .2 .2-.1 .9a.35 .35 0 0 1-.4 .3 .35 .35 0 0 1-.3-.3zM99.4 125.8a.73 .73 0 0 0 .2 1.2l.4-.2a.82 .82 0 0 1-.5 .8h.8l-.2-.1 .5-2-.3 .2-.3-.3z"/>
<path d="M110.6 126.7l.4-.2v.5l-.3 .2a.27 .27 0 0 1-.1-.5zM110.2 126l-.1 .2 .2 .1h.1l.1-.4a.29 .29 0 0 1 .5 .2v.3a.85 .85 0 0 0-.8 .6v.2a.49 .49 0 0 0 .8-.1l.2 .2 .3-.2h-.2v-1a.44 .44 0 0 0-.6-.4z"/>
</g>
<path d="M100.4 129.1v16M100.4 152.2v4.5" fill="none" stroke="#000" stroke-width=".38"/>
<g fill="#000">
<path d="M99.5 156.1l.9 .6 .9-.6-.9 2.4z" fill-rule="evenodd"/>
<path d="M99.5 144.4l.9 .7 .9-.7-.9 2.5z" fill-rule="evenodd"/>
</g>
<path d="M99.9 134.4h1v1.2h-1z" fill="#fff"/>
<path d="M99.9 134.4h1v1.2h-1z" fill="none" stroke="#fff" stroke-width=".17"/>
<circle cx="116.3" cy="149.6" r="2.83" fill="#f0f0f0"/>
<g fill="none" stroke="#000" stroke-width=".17">
<path d="M102.8 139.4l10.3 7.7"/>
<circle cx="116.3" cy="149.6" r="2.83"/>
</g>
<path d="M97.8 139.3l-9.9 6.9M84.8 152.3v4.7" fill="none" stroke="#000" stroke-width=".38"/>
<g fill="#000">
<path d="M99.5 133l.9 .6 .9-.6-.9 2.5z" fill-rule="evenodd"/>
<path d="M83.8 156.4l1 .6 .9-.6-.9 2.4z" fill-rule="evenodd"/>
<path d="M87.9 145.1v1.1l1 .4-2.5 .7z" fill-rule="evenodd"/>
<path d="M113.1 146.4l.9 1.4-1.6-.5 .7-.2z" fill-rule="evenodd"/>
</g>
<g fill="#000">
<path d="M116.7 149.3a.45 .45 0 0 1 .5-.1 .45 .45 0 0 1 .3 .5l-.3 .2a.42 .42 0 0 1 .3 .7 .57 .57 0 0 1-1-.2l.3-.1-.1 .2 .1 .1 .4 .1a.41 .41 0 0 0 .1-.4 .41 .41 0 0 0-.3-.3l-.1-.1a.33 .33 0 0 0 .4-.3 .33 .33 0 0 0-.4-.3l-.2 .1 .2 .1-.2 .1-.1-.1z"/>
<path d="M115.7 148.8l.3-.1 .3 .2-.2 .8a.35 .35 0 0 1-.3 .4 .35 .35 0 0 1-.4-.3zM115.5 148.9a.73 .73 0 0 0 .1 1.3l.5-.2a.82 .82 0 0 1-.5 .8h.8l-.3-.1 .5-2.1-.2 .3-.4-.3z"/>
</g>
<circle cx="84.7" cy="149.5" r="2.83" fill="#f0f0f0"/>
<circle cx="84.7" cy="149.5" r="2.83" fill="none" stroke="#000" stroke-width=".17"/>
<g fill="#000">
<path d="M85.4 149.3l.5-.1v1.3l.3 .2h-.8l.3-.2v-1.1z"/>
<path d="M84.3 148.8l.3-.1 .2 .2-.2 .8a.35 .35 0 0 1-.3 .4 .35 .35 0 0 1-.4-.3zM84 148.9a.73 .73 0 0 0 .2 1.3l.4-.2a.82 .82 0 0 1-.5 .8h.8l-.3-.1 .5-2.1-.2 .3-.3-.3z"/>
</g>
<circle cx="100.3" cy="149.5" r="2.83" fill="#f0f0f0"/>
<circle cx="100.3" cy="149.5" r="2.83" fill="none" stroke="#000" stroke-width=".17"/>
<g fill="#000">
<path d="M100.5 149.4a.53 .53 0 0 1 .9 0 .53 .53 0 0 1-.4 .8l-.3 .3h.7l.1-.2-.1 .4h-.9l.3-.4a.7 .7 0 0 0 .3-1 .37 .37 0 0 0-.5 .2l.1 .1-.1 .1-.1-.1z"/>
<path d="M99.7 148.8l.3-.2 .2 .3-.2 .8a.35 .35 0 0 1-.3 .3 .35 .35 0 0 1-.4-.3zM99.4 148.9a.73 .73 0 0 0 .2 1.3l.4-.3a.82 .82 0 0 1-.5 .9h.8l-.3-.2 .6-2-.3 .2-.3-.2z"/>
</g>
<circle cx="100.3" cy="138.1" r="2.83" fill="#f0f0f0"/>
<circle cx="100.3" cy="138.1" r="2.83" fill="none" stroke="#000" stroke-width=".17"/>
<g fill="#000">
<path d="M100.6 137.8l.5-.1v1.3l.4 .2h-.9l.4-.2v-1.1zM100.8 161a.45 .45 0 0 1 .6-.1 .45 .45 0 0 1 .2 .5l-.2 .2a.42 .42 0 0 1 .3 .6 .57 .57 0 0 1-1-.1l.2-.1-.1 .2 .1 .1 .4 .1a.41 .41 0 0 0 .2-.5 .41 .41 0 0 0-.3-.3h-.2a.33 .33 0 0 0 .4-.3 .33 .33 0 0 0-.3-.4l-.2 .2 .1 .1-.1 .1-.1-.1z"/>
<path d="M99.7 137.4l.3-.2 .3 .2-.2 .8a.35 .35 0 0 1-.3 .4 .35 .35 0 0 1-.4-.3zM99.4 137.4a.73 .73 0 0 0 .2 1.3l.4-.2a.82 .82 0 0 1-.5 .8h.8l-.2-.1 .5-2-.3 .2-.3-.3z"/>
<path d="M99.9 160.5l.3-.1 .3 .2-.2 .8a.35 .35 0 0 1-.3 .3 .35 .35 0 0 1-.4-.2zM99.6 160.6a.73 .73 0 0 0 .2 1.3l.4-.3a.82 .82 0 0 1-.5 .9h.8l-.2-.2 .5-2-.3 .2-.3-.2z"/>
</g>
<path d="M109 175.8v4.4" fill="none" stroke="#000" stroke-width=".38"/>
<path d="M108.1 179.6l.9 .6 1-.6-1 2.4z" fill-rule="evenodd" fill="#000"/>
<circle cx="84.7" cy="161.5" r="2.83" fill="#f0f0f0"/>
<g fill="none" stroke="#000" stroke-width=".17">
<path d="M83.3 163.9l-3.7 5.5"/>
<circle cx="84.7" cy="161.5" r="2.83"/>
</g>
<g fill="#000">
<path d="M52.6 143.2l.4-.2 .2-.3h.2v2.2h.5v.2h-1.2v-.2h.4v-1.7l-.4 .2zM52.6 166.3l.4-.2 .2-.3h.2v2.2h.5v.2h-1.2v-.2h.4v-1.7l-.4 .2zM85.1 161l.5-.1v1.3l.3 .2h-.8l.3-.2v-1.2zM52.9 178.4l.4-.1 .2-.3h.2v2.2h.5v.2h-1.2v-.2h.4v-1.7l-.4 .2z"/>
<path d="M53 132.3l.2-.1a1.17 1.17 0 0 1 0 2 1.23 1.23 0 0 1-.2-1.9zM52.7 132.2a1.4 1.4 0 0 0 .5 2.3 1.35 1.35 0 0 0 .9-1.3 1.35 1.35 0 0 0-.9-1.2z"/>
<path d="M53 154.5l.2-.1a1.17 1.17 0 0 1 0 2 1.23 1.23 0 0 1-.2-1.9zM52.7 154.4a1.4 1.4 0 0 0 .5 2.3 1.35 1.35 0 0 0 .8-1.3 1.35 1.35 0 0 0-.8-1.2z"/>
<path d="M84 160.5l.3-.1 .3 .2-.2 .8a.35 .35 0 0 1-.3 .3 .35 .35 0 0 1-.4-.2zM83.7 160.6a.73 .73 0 0 0 .2 1.3l.4-.3a.82 .82 0 0 1-.5 .9h.8l-.2-.2 .5-2-.3 .2-.3-.2z"/>
<path d="M108.6 172.2l.3-.2 .2 .3-.1 .8a.35 .35 0 0 1-.4 .3 .35 .35 0 0 1-.3-.3zM108.3 172.3a.73 .73 0 0 0 .2 1.2l.4-.2a.82 .82 0 0 1-.5 .9h.8l-.2-.2 .5-2-.3 .2-.3-.2z"/>
<path d="M110.2 172.8v.8h-.6zM110.3 172.5l-.8 1.1 .7 .1v.3l-.2 .1h.6l-.2-.2v-.2l.2-.1h-.2z"/>
<path d="M53.3 190.2h.2a1.17 1.17 0 0 1 0 2 1.23 1.23 0 0 1-.2-2zM53 190.2a1.4 1.4 0 0 0 .5 2.2 1.35 1.35 0 0 0 .9-1.2 1.35 1.35 0 0 0-.9-1.3z"/>
</g>
<path d="M56 132.6l34.3-.1M55.9 155.2h17.5M56 143.7l24.6-.1M56 166.7h17.8M56 178.8l12.1-.1M56 190.8l10.5-.1" fill="none" stroke="#000" stroke-width=".17" stroke-dasharray=".7 .7" stroke-linecap="butt"/>
<g fill="#000">
<path d="M79.3 168.8l.3 .6h.6l-1.3 1z" fill-rule="evenodd"/>
<path d="M88.3 169.2h1.1l.5-1 .5 2.6z" fill-rule="evenodd"/>
</g>
<path d="M86.1 163.9l3.3 5.3" fill="none" stroke="#000" stroke-width=".38"/>
<circle cx="77.4" cy="172.9" r="2.83" fill="#f0f0f0"/>
<circle cx="77.4" cy="172.9" r="2.83" fill="none" stroke="#000" stroke-width=".17"/>
<g fill="#000">
<path d="M77.9 172.7l.5-.2v1.4l.3 .2h-.8l.3-.2v-1.2z"/>
<path d="M76.8 172.2l.2-.2 .3 .2-.2 .9a.35 .35 0 0 1-.3 .3 .35 .35 0 0 1-.4-.3zM76.5 172.3a.73 .73 0 0 0 .2 1.2l.4-.2a.82 .82 0 0 1-.5 .8h.8l-.3-.1 .5-2-.2 .2-.4-.3z"/>
</g>
<circle cx="84.7" cy="173" r="2.83" fill="#f0f0f0"/>
<circle cx="84.7" cy="173" r="2.83" fill="none" stroke="#000" stroke-width=".17"/>
<g fill="#000">
<path d="M85.1 172.8a.53 .53 0 0 1 .9 .1 .53 .53 0 0 1-.4 .8l-.3 .3 .6-.1 .2-.2-.1 .4h-.9l.3-.3a.7 .7 0 0 0 .3-1.1 .37 .37 0 0 0-.5 .2l.1 .1-.1 .1-.1-.1z"/>
<path d="M84.1 172.3l.3-.2 .2 .2-.1 .8a.35 .35 0 0 1-.4 .4 .35 .35 0 0 1-.4-.3zM83.8 172.3a.73 .73 0 0 0 .2 1.3l.4-.2a.82 .82 0 0 1-.5 .8h.8l-.3-.1 .6-2-.3 .2-.3-.3z"/>
</g>
<circle cx="91.8" cy="173" r="2.83" fill="#f0f0f0"/>
<g fill="none" stroke="#000" stroke-width=".17">
<path d="M75.8 175.1l-3.6 5.7M78.8 175.3l3.7 5.7M84.9 164.3v4.7"/>
<circle cx="91.8" cy="173" r="2.83"/>
</g>
<g fill="#000">
<path d="M92.2 172.8a.45 .45 0 0 1 .6-.1 .45 .45 0 0 1 .2 .4l-.2 .3a.42 .42 0 0 1 .3 .6 .57 .57 0 0 1-1-.1l.2-.1-.1 .2 .1 .1h.4a.41 .41 0 0 0 .2-.4 .41 .41 0 0 0-.3-.3h-.2a.33 .33 0 0 0 .4-.3 .33 .33 0 0 0-.3-.4l-.2 .2 .1 .1-.1 .1-.1-.1z"/>
<path d="M91.1 172.3l.3-.1 .3 .2-.2 .8a.35 .35 0 0 1-.3 .3 .35 .35 0 0 1-.4-.2zM90.9 172.4a.73 .73 0 0 0 .1 1.3l.5-.3a.82 .82 0 0 1-.5 .9h.7l-.2-.2 .5-2-.2 .2-.4-.2z"/>
</g>
<g fill="#000">
<path d="M84.3 168.6l.6 .4 .6-.4-.6 1.6z" fill-rule="evenodd"/>
<path d="M71.9 180.2l.3 .6h.7l-1.3 1z" fill-rule="evenodd"/>
<path d="M81.8 181h.7l.3-.7 .3 1.6z" fill-rule="evenodd"/>
</g>
<circle cx="70.1" cy="184.3" r="2.83" fill="#f0f0f0"/>
<circle cx="70.1" cy="184.3" r="2.83" fill="none" stroke="#000" stroke-width=".17"/>
<g fill="#000">
<path d="M70.5 184l.6-.1v1.4l.3 .1h-.8l.3-.1v-1.2z"/>
<path d="M69.4 183.6l.3-.2 .3 .2-.2 .8a.35 .35 0 0 1-.3 .4 .35 .35 0 0 1-.4-.3zM69.2 183.6a.73 .73 0 0 0 .1 1.3l.5-.2a.82 .82 0 0 1-.5 .8h.8l-.3-.1 .5-2-.2 .2-.4-.3z"/>
</g>
<circle cx="77.4" cy="184.4" r="2.83" fill="#f0f0f0"/>
<circle cx="77.4" cy="184.4" r="2.83" fill="none" stroke="#000" stroke-width=".17"/>
<g fill="#000">
<path d="M77.8 184.2a.53 .53 0 0 1 .9 .1 .53 .53 0 0 1-.4 .8l-.3 .2h.6l.2-.2-.1 .4h-1l.4-.4a.7 .7 0 0 0 .3-1 .37 .37 0 0 0-.5 .2l.1 .1-.1 .1-.2-.1z"/>
<path d="M76.8 183.6l.2-.1 .3 .2-.2 .8a.35 .35 0 0 1-.3 .4 .35 .35 0 0 1-.4-.3zM76.5 183.7a.73 .73 0 0 0 .2 1.3l.4-.2a.82 .82 0 0 1-.5 .8h.8l-.3-.1 .5-2.1-.2 .3-.4-.3z"/>
</g>
<circle cx="84.5" cy="184.4" r="2.83" fill="#f0f0f0"/>
<g fill="none" stroke="#000" stroke-width=".17">
<path d="M77.4 175.7v4.7"/>
<circle cx="84.5" cy="184.4" r="2.83"/>
</g>
<g fill="#000">
<path d="M84.9 184.2a.45 .45 0 0 1 .6-.2 .45 .45 0 0 1 .2 .5l-.3 .3a.42 .42 0 0 1 .4 .6 .57 .57 0 0 1-1-.1l.2-.1-.1 .2 .1 .1h.4a.41 .41 0 0 0 .2-.4 .41 .41 0 0 0-.3-.3h-.2a.33 .33 0 0 0 .4-.3 .33 .33 0 0 0-.3-.4l-.2 .1 .1 .2-.1 .1-.1-.1z"/>
<path d="M83.8 183.7l.3-.2 .3 .3-.2 .8a.35 .35 0 0 1-.3 .3 .35 .35 0 0 1-.4-.3zM83.5 183.8a.73 .73 0 0 0 .2 1.2l.4-.2a.82 .82 0 0 1-.4 .9h.7l-.2-.2 .5-2-.3 .2-.3-.2z"/>
</g>
<path d="M76.9 180.1l.5 .3 .6-.3-.6 1.5z" fill-rule="evenodd" fill="#000"/>
<circle cx="109" cy="184.8" r="2.83" fill="#f0f0f0"/>
<circle cx="109" cy="184.8" r="2.83" fill="none" stroke="#000" stroke-width=".17"/>
<g fill="#000">
<path d="M94.2 183.6l.3-.1 .3 .2-.2 .8a.35 .35 0 0 1-.3 .4 .35 .35 0 0 1-.4-.3zM93.9 183.7a.73 .73 0 0 0 .2 1.3l.4-.2a.82 .82 0 0 1-.5 .8h.8l-.2-.1 .5-2.1-.3 .2-.3-.2z"/>
<path d="M95.8 184.2v.9h-.6zM95.9 184l-.7 1.1h.6v.3l-.2 .1h.7l-.3-.2v-.2h.3h-.3z"/>
<path d="M108.3 184.1l.3-.1 .3 .2-.2 .8a.35 .35 0 0 1-.3 .4 .35 .35 0 0 1-.4-.3zM108 184.2a.73 .73 0 0 0 .2 1.3l.4-.2a.82 .82 0 0 1-.5 .8h.8l-.2-.1 .5-2.1-.3 .2-.3-.2z"/>
<path d="M109.9 184.7v.9h-.6zM110 184.5l-.7 1.1h.6v.3l-.2 .1h.7l-.3-.2v-.2h.3h-.3z"/>
</g>
<path d="M92.6 175.8l1.2 4.1" fill="none" stroke="#000" stroke-width=".38"/>
<path d="M92.8 179.6l1 .3 .7-.9-.1 2.6z" fill-rule="evenodd" fill="#000"/>
<circle cx="70.1" cy="196.2" r="2.83" fill="#f0f0f0"/>
<circle cx="70.1" cy="196.2" r="2.83" fill="none" stroke="#000" stroke-width=".17"/>
<g fill="#000">
<path d="M70.6 195.9l.5-.1v1.4l.3 .1h-.8l.3-.1v-1.2z"/>
<path d="M69.5 195.5l.3-.2 .2 .2-.1 .9a.35 .35 0 0 1-.4 .3 .35 .35 0 0 1-.3-.3zM69.2 195.5a.73 .73 0 0 0 .2 1.3l.4-.2a.82 .82 0 0 1-.5 .8h.8l-.2-.1 .5-2-.3 .2-.3-.3z"/>
</g>
<circle cx="77.6" cy="196.2" r="2.83" fill="#f0f0f0"/>
<circle cx="77.6" cy="196.2" r="2.83" fill="none" stroke="#000" stroke-width=".17"/>
<g fill="#000">
<path d="M78.1 196a.45 .45 0 0 1 .5-.2 .45 .45 0 0 1 .3 .5l-.3 .2a.42 .42 0 0 1 .3 .7 .57 .57 0 0 1-.9-.2l.2-.1-.1 .3 .1 .1h.4a.41 .41 0 0 0 .1-.4 .41 .41 0 0 0-.3-.3l-.1-.1a.33 .33 0 0 0 .4-.3 .33 .33 0 0 0-.4-.3l-.2 .1 .2 .1-.2 .1-.1-.1z"/>
<path d="M77 195.5l.3-.2 .2 .2-.1 .9a.35 .35 0 0 1-.4 .3 .35 .35 0 0 1-.3-.3zM76.7 195.5a.73 .73 0 0 0 .2 1.3l.4-.2a.82 .82 0 0 1-.5 .8h.8l-.2-.1 .5-2-.3 .2-.3-.3z"/>
</g>
<circle cx="109.2" cy="196.2" r="2.83" fill="#f0f0f0"/>
<circle cx="109.2" cy="196.2" r="2.83" fill="none" stroke="#000" stroke-width=".17"/>
<circle cx="109.2" cy="196.2" r="2.17" fill="#f0f0f0"/>
<circle cx="109.2" cy="196.2" r="2.17" fill="none" stroke="#000" stroke-width=".17"/>
<circle cx="94.7" cy="196.2" r="2.83" fill="#f0f0f0"/>
<circle cx="94.7" cy="196.2" r="2.83" fill="none" stroke="#000" stroke-width=".17"/>
<circle cx="94.6" cy="196.2" r="2.17" fill="#f0f0f0"/>
<g fill="none" stroke="#000" stroke-width=".17">
<path d="M70 187.2v5.2M77.3 187.2v5.1"/>
<circle cx="94.6" cy="196.2" r="2.17"/>
</g>
<g fill="#000">
<path d="M94 195.4l.3-.1 .2 .2-.1 .8a.35 .35 0 0 1-.4 .3 .35 .35 0 0 1-.3-.2zM93.7 195.5a.73 .73 0 0 0 .2 1.3l.4-.3a.82 .82 0 0 1-.5 .9h.8l-.3-.2 .6-2-.3 .2-.3-.2z"/>
<path d="M95.6 196v.8h-.6zM95.7 195.7l-.8 1.1 .7 .1v.3l-.3 .1h.7l-.2-.2v-.2l.2-.1h-.2z"/>
<path d="M108.4 195.4l.3-.1 .3 .2-.2 .8a.35 .35 0 0 1-.3 .3 .35 .35 0 0 1-.4-.2zM108.1 195.5a.73 .73 0 0 0 .2 1.3l.5-.3a.82 .82 0 0 1-.5 .9h.7l-.2-.2 .5-2-.3 .2-.3-.2z"/>
<path d="M110.1 196v.8h-.7zM110.2 195.7l-.8 1.1 .6 .1v.3l-.2 .1h.7l-.3-.2v-.2l.3-.1h-.3z"/>
</g>
<g fill="#000">
<path d="M69.4 192l.6 .4 .6-.4-.6 1.5z" fill-rule="evenodd"/>
<path d="M76.8 191.9l.5 .4 .6-.4-.6 1.5z" fill-rule="evenodd"/>
<path d="M93.8 191l.9 .6 .9-.6-.9 2.5z" fill-rule="evenodd"/>
<path d="M108.2 190.9l1 .6 .9-.6-.9 2.4z" fill-rule="evenodd"/>
</g>
<path d="M94.7 187.2v4.4M109.2 187.6v3.9" fill="none" stroke="#000" stroke-width=".38"/>
<g font-size="3.5">
<text x="135.5" y="12.6">49</text>
<text x="22.2" y="86.7">FIGURE</text>
<text x="39" y="86.7">1.28</text>
<text x="22.2" y="90.9">Deterministic and nondeterministic computations with an accepting</text>
<text x="22.2" y="95.1">branch</text>
<text x="26.4" y="107.6">Let’s consider some sample runs of the NFA N shown in Figure 1.27. The</text>
<text x="22.2" y="111.9">computation ofN on input 010110 is depicted in the following f</text>
<text x="118" y="111.9">igure.</text>
<text x="22.2" y="207.8">FIGURE</text>
<text x="39" y="207.8">1.29</text>
<text x="22.2" y="212">The computation of N on input 010110</text>
</g>
<g font-size="3.2">
<text x="90.1" y="12.6">1.2</text>
<text x="99.1" y="12.6">NONDETERMINISM</text>
</g>
<g font-size="2.5">
<text x="48.7" y="112.4">1</text>
<text x="96.4" y="108.1">1</text>
<text x="56" y="212.5">1</text>
</g>
<g font-size="1.8" fill="#231f20">
<text x="10.5" y="231.7">eBook and/or eChapter(s). Editorial review has deemed that any suppressed content does not materially affect the overall learning experience. Cengage Learning reserves the right to remove additional</text>
<text x="10.9" y="229.6">Copyright 2012 Cengage Learning. All Rights Reserved. May not be copied, scanned, or duplicated, in whole or in part. Due to electronic rights, some third party content may be suppressed from the</text>
<text x="59.3" y="233.9">content at any time if subsequent rights restrictions require it.</text>
</g>
</svg>
